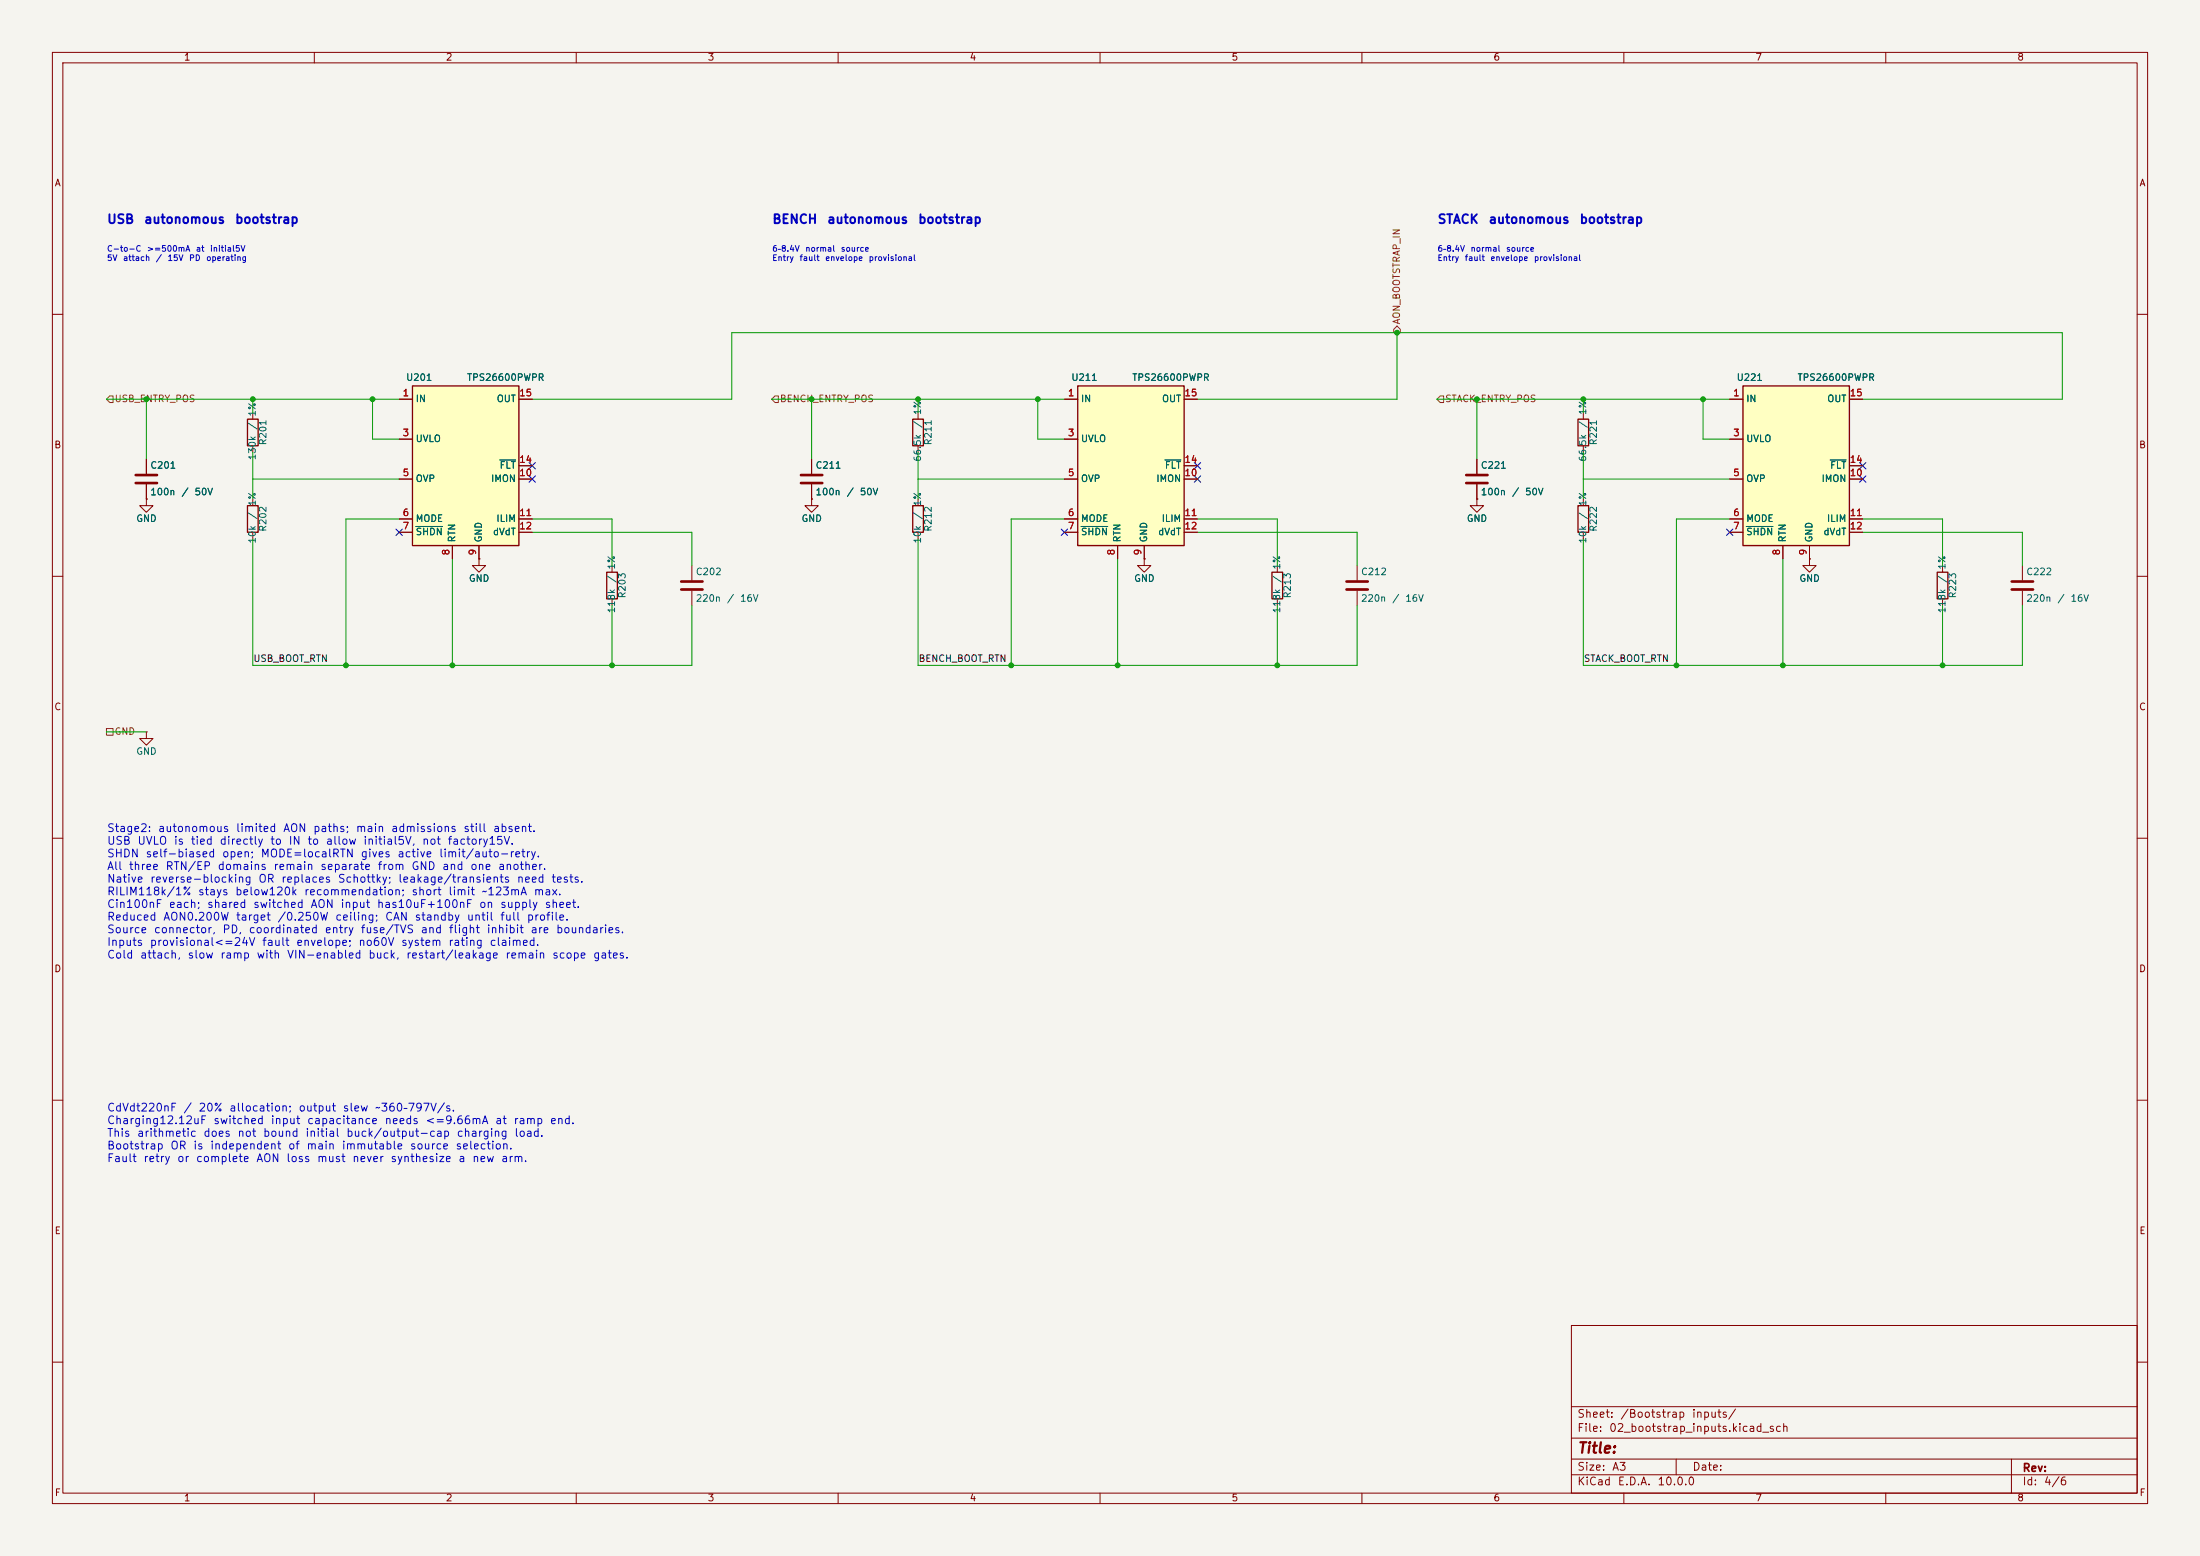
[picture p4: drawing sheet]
<svg xmlns="http://www.w3.org/2000/svg" width="420mm" height="297mm" viewBox="0 0 420 297" stroke-linecap="round" stroke-linejoin="round" font-family="sans-serif">
<path d="M0 0h420v297h-420z" fill="#f5f4ef" stroke="#f5f4ef" stroke-width=".19"/>
<g fill="none" stroke="#840000" stroke-width=".19">
<path d="M10 10h400v277h-400zM12 12h396v273h-396zM60 10v2M110 10v2M160 10v2M210 10v2M260 10v2M310 10v2M360 10v2M10 60h2M48.3 78.7v1.3M408 60h2"/>
<path d="M27.9 95.3v1.2h1.3l-1.3 1.3-1.2-1.3h1.2M27.9 95.3h.1M27.9 87.6v2.8M27.9 92.5v2.8M48.3 85.1v1.3M281.9 87.6v2.8M281.9 92.5v2.8M10 110h2M91.4 106.7v1.3h1.3l-1.3 1.2-1.2-1.2h1.2M91.4 106.7h.1M116.8 108v1.2M116.8 114.3v1.3"/>
<path d="M132.1 108v2.7M132.1 112.8v2.8M408 110h2M27.9 139.7v1.3h1.3l-1.3 1.2-1.2-1.2h1.2M27.9 139.7h.1M10 160h2M408 160h2M10 210h2M408 210h2M300 253h108v32h-108zM10 260h2M300 278.5h108"/>
<path d="M300 274.5h108M300 268.5h108M320 278.5v3M384 278.5v6.5M408 260h2M60 285v2M110 285v2M160 285v2M210 285v2M260 285v2M300 281.5h108M310 285v2"/>
<path d="M360 285v2"/>
</g>
<path d="M47.2 80h2.1v5.1h-2.1zM115.8 109.2h2.1v5.1h-2.1z" fill="none" stroke="#840000" stroke-width=".25"/>
<path d="M25.9 90.7h4.1M25.9 92.2h4.1M279.9 90.7h4.1M279.9 92.2h4.1M130 111h4.1M130 112.5h4.1" fill="none" stroke="#840000" stroke-width=".51"/>
<path d="M78.7 73.7h20.4v30.4h-20.4z" fill="#ffffc2"/>
<path d="M78.7 73.7h20.4v30.4h-20.4zM174.2 96.5h2.1v5.1h-2.1zM174.2 80h2.1v5.1h-2.1z" fill="none" stroke="#840000" stroke-width=".25"/>
<g fill="none" stroke="#840000" stroke-width=".19">
<path d="M76.2 76.2h2.5M99.1 76.2h2.5M175.3 78.7v1.3M76.2 83.8h2.5M76.2 91.4h2.5M76.2 99.1h2.5M99.1 91.4h2.5M99.1 99.1h2.5M99.1 88.9h2.5M154.9 95.3v1.2h1.3l-1.3 1.3-1.2-1.3h1.2M154.9 95.3h.1M154.9 87.6v2.8"/>
<path d="M154.9 92.5v2.8M175.3 85.1v1.3M175.3 95.3v1.2M76.2 101.6h2.5M86.4 104.1v2.6M91.4 104.1v2.6M99.1 101.6h2.5M175.3 101.6v1.3"/>
</g>
<path d="M95.4 87.8h3M79.4 100.5h5.1" fill="none" stroke="#006464" stroke-width=".19"/>
<path d="M152.9 90.7h4.1M152.9 92.2h4.1" fill="none" stroke="#840000" stroke-width=".51"/>
<path d="M205.7 73.7h20.4v30.4h-20.4z" fill="#ffffc2"/>
<path d="M205.7 73.7h20.4v30.4h-20.4zM47.2 96.5h2.1v5.1h-2.1zM242.8 109.2h2.1v5.1h-2.1z" fill="none" stroke="#840000" stroke-width=".25"/>
<g fill="none" stroke="#840000" stroke-width=".19">
<path d="M203.2 76.2h2.5M226.1 76.2h2.5M48.3 95.3v1.2M203.2 83.8h2.5M203.2 91.4h2.5M203.2 99.1h2.5M226.1 91.4h2.5M226.1 99.1h2.5M226.1 88.9h2.5M48.3 101.6v1.3M203.2 101.6h2.5M213.4 104.1v2.6"/>
<path d="M218.4 104.1v2.6M226.1 101.6h2.5M243.8 108v1.2M243.8 114.3v1.3M259.1 108v2.7M259.1 112.8v2.8"/>
</g>
<path d="M222.4 87.8h3M206.4 100.5h5.1" fill="none" stroke="#006464" stroke-width=".19"/>
<path d="M257 111h4.1M257 112.5h4.1" fill="none" stroke="#840000" stroke-width=".51"/>
<path d="M332.7 73.7h20.4v30.4h-20.4z" fill="#ffffc2"/>
<path d="M332.7 73.7h20.4v30.4h-20.4zM301.2 80h2.1v5.1h-2.1zM301.2 96.5h2.1v5.1h-2.1zM369.8 109.2h2.1v5.1h-2.1z" fill="none" stroke="#840000" stroke-width=".25"/>
<g fill="none" stroke="#840000" stroke-width=".19">
<path d="M76.2 76.2h2.5M99.1 76.2h2.5M203.2 76.2h2.5M226.1 76.2h2.5M302.3 78.7v1.3M330.2 76.2h2.5M353.1 76.2h2.5M27.9 95.3h.1M27.9 87.6v2.8M27.9 92.5v2.8M76.2 83.8h2.5M76.2 91.4h2.5"/>
<path d="M76.2 99.1h2.5M99.1 91.4h2.5M99.1 99.1h2.5M99.1 88.9h2.5M154.9 95.3h.1M154.9 87.6v2.8M154.9 92.5v2.8M203.2 83.8h2.5M203.2 91.4h2.5M203.2 99.1h2.5M226.1 91.4h2.5M226.1 99.1h2.5"/>
<path d="M226.1 88.9h2.5M281.9 95.3v1.2h1.3l-1.3 1.3-1.2-1.3h1.2M281.9 95.3h.1M281.9 87.6v2.8M281.9 92.5v2.8M302.3 85.1v1.3M302.3 95.3v1.2M330.2 83.8h2.5M330.2 91.4h2.5M330.2 99.1h2.5M353.1 91.4h2.5M353.1 99.1h2.5"/>
<path d="M353.1 88.9h2.5M76.2 101.6h2.5M86.4 104.1v2.6M91.4 106.7h.1M91.4 104.1v2.6M99.1 101.6h2.5M203.2 101.6h2.5M213.4 104.1v2.6M218.4 106.7v1.3h1.3l-1.3 1.2-1.2-1.2h1.2M218.4 106.7h.1M218.4 104.1v2.6M226.1 101.6h2.5"/>
<path d="M302.3 101.6v1.3M330.2 101.6h2.5M340.4 104.1v2.6M345.4 106.7v1.3h1.3l-1.3 1.2-1.2-1.2h1.2M345.4 106.7h.1M345.4 104.1v2.6M353.1 101.6h2.5M370.8 108v1.2M370.8 114.3v1.3M386.1 108v2.7M386.1 112.8v2.8"/>
</g>
<path d="M95.4 87.8h3M222.4 87.8h3M349.4 87.8h3M79.4 100.5h5.1M206.4 100.5h5.1M333.4 100.5h5.1" fill="none" stroke="#006464" stroke-width=".19"/>
<path d="M384 111h4.1M384 112.5h4.1" fill="none" stroke="#840000" stroke-width=".51"/>
<path d="M21 75.6h.6v1.2h-.6l-.7-.6zM148 75.6h.6v1.2h-.6l-.7-.6zM266.7 62.2l.6 .7v.6h-1.2v-.6zM275 75.6h.6v1.2h-.6l-.7-.6zM20.3 139.1h1.3v1.2h-1.3z" fill="none" stroke="#725600" stroke-width=".19"/>
<g fill="none" stroke="#009600" stroke-width=".19">
<path d="M20.3 76.2h55.9M27.9 76.2v11.4M48.3 76.2v2.5M71.1 76.2v7.6h5.1M101.6 76.2h38.1v-12.7h254v12.7h-38.1M147.3 76.2h55.9M154.9 76.2v11.4M175.3 76.2v2.5M198.1 76.2v7.6h5.1M266.7 63.5v12.7h-38.1M274.3 76.2h55.9M281.9 76.2v11.4"/>
<path d="M302.3 76.2v2.5M325.1 76.2v7.6h5.1M48.3 86.4v8.9M48.3 91.4h27.9M76.2 99.1h-10.2v27.9M101.6 99.1h15.2v8.9M175.3 91.4h27.9M175.3 86.4v8.9M203.2 99.1h-10.2v27.9M228.6 99.1h15.2v8.9M302.3 91.4h27.9M302.3 86.4v8.9"/>
<path d="M330.2 99.1h-10.2v27.9M355.6 99.1h15.2v8.9M48.3 102.9v24.1h83.8v-11.4M86.4 106.7v20.3M101.6 101.6h30.5v6.4M116.8 115.6v11.4M175.3 102.9v24.1h83.8v-11.4M213.4 106.7v20.3M228.6 101.6h30.5v6.4M243.8 115.6v11.4M302.3 102.9v24.1h83.8v-11.4M340.4 106.7v20.3"/>
<path d="M355.6 101.6h30.5v6.4M370.8 115.6v11.4M20.3 139.7h7.6"/>
</g>
<g fill="none" stroke="#000084" stroke-width=".19">
<path d="M101 90.8l1.2 1.2M101 88.3l1.2 1.2M102.2 90.8l-1.2 1.2M102.2 88.3l-1.2 1.2M228 88.3l1.2 1.2M228 90.8l1.2 1.2M229.2 88.3l-1.2 1.2M229.2 90.8l-1.2 1.2M355 88.3l1.2 1.2M355 90.8l1.2 1.2M356.2 88.3l-1.2 1.2M356.2 90.8l-1.2 1.2"/>
<path d="M75.6 101l1.2 1.2M76.8 101l-1.2 1.2M202.6 101l1.2 1.2M203.8 101l-1.2 1.2M329.6 101l1.2 1.2M330.8 101l-1.2 1.2"/>
</g>
<g fill="#009600" stroke="#009600" stroke-width=".19">
<circle cx="27.9" cy="76.2" r=".46"/>
<circle cx="66" cy="127" r=".46"/>
<circle cx="154.9" cy="76.2" r=".46"/>
<circle cx="175.3" cy="76.2" r=".46"/>
<circle cx="48.3" cy="76.2" r=".46"/>
<circle cx="71.1" cy="76.2" r=".46"/>
<circle cx="193" cy="127" r=".46"/>
<circle cx="243.8" cy="127" r=".46"/>
<circle cx="198.1" cy="76.2" r=".46"/>
<circle cx="213.4" cy="127" r=".46"/>
<circle cx="266.7" cy="63.5" r=".46"/>
<circle cx="320" cy="127" r=".46"/>
<circle cx="281.9" cy="76.2" r=".46"/>
<circle cx="302.3" cy="76.2" r=".46"/>
<circle cx="340.4" cy="127" r=".46"/>
<circle cx="370.8" cy="127" r=".46"/>
<circle cx="325.1" cy="76.2" r=".46"/>
<circle cx="116.8" cy="127" r=".46"/>
<circle cx="86.4" cy="127" r=".46"/>
</g>
<text font-size="2" fill="#840000" x="301" y="277.9">Title:</text>
<g font-size="1.7" fill="#0000c2">
<text x="20.3" y="43.1">USB</text>
<text x="27.4" y="43.1">autonomous</text>
<text x="44.8" y="43.1">bootstrap</text>
<text x="147.3" y="43.1">BENCH</text>
<text x="157.8" y="43.1">autonomous</text>
<text x="175.2" y="43.1">bootstrap</text>
<text x="274.3" y="43.1">STACK</text>
<text x="284.1" y="43.1">autonomous</text>
<text x="301.4" y="43.1">bootstrap</text>
</g>
<g font-size="1.5" fill="#0000c2">
<text x="20.3" y="159.2">Stage2:</text>
<text x="20.3" y="161.6">USB</text>
<text x="26.1" y="161.6">UVLO</text>
<text x="30" y="159.2">autonomous</text>
<text x="33.1" y="161.6">is</text>
<text x="36.3" y="161.6">tied</text>
<text x="41.8" y="161.6">directly</text>
<text x="44.9" y="159.2">limited</text>
<text x="51.5" y="161.6">to</text>
<text x="53.9" y="159.2">AON</text>
<text x="55" y="161.6">IN</text>
<text x="58.6" y="161.6">to</text>
<text x="59.7" y="159.2">paths;</text>
<text x="62.1" y="161.6">allow</text>
<text x="67.8" y="159.2">main</text>
<text x="69.2" y="161.6">initial5V,</text>
<text x="74.5" y="159.2">admissions</text>
<text x="80.5" y="161.6">not</text>
<text x="85.3" y="161.6">factory15V.</text>
<text x="88.3" y="159.2">still</text>
<text x="94" y="159.2">absent.</text>
<text x="20.3" y="164">SHDN</text>
<text x="20.3" y="166.4">All</text>
<text x="24.5" y="166.4">three</text>
<text x="27.7" y="164">self-biased</text>
<text x="31.5" y="166.4">RTN/EP</text>
<text x="41.4" y="166.4">domains</text>
<text x="42.3" y="164">open;</text>
<text x="49.6" y="164">MODE=localRTN</text>
<text x="52.1" y="166.4">remain</text>
<text x="61" y="166.4">separate</text>
<text x="68.7" y="164">gives</text>
<text x="72" y="166.4">from</text>
<text x="75.7" y="164">active</text>
<text x="78.4" y="166.4">GND</text>
<text x="83.7" y="164">limit/auto-retry.</text>
<text x="84.3" y="166.4">and</text>
<text x="89.7" y="166.4">one</text>
<text x="95" y="166.4">another.</text>
<text x="20.3" y="168.8">Native</text>
<text x="20.3" y="171.3">RILIM118k/1%</text>
<text x="20.3" y="173.7">Cin100nF</text>
<text x="28.5" y="168.8">reverse-blocking</text>
<text x="32.1" y="173.7">each;</text>
<text x="37.7" y="171.3">stays</text>
<text x="39.4" y="173.7">shared</text>
<text x="44.8" y="171.3">below120k</text>
<text x="48.2" y="173.7">switched</text>
<text x="49.2" y="168.8">OR</text>
<text x="53.6" y="168.8">replaces</text>
<text x="57.9" y="171.3">recommendation;</text>
<text x="59.2" y="173.7">AON</text>
<text x="64.4" y="168.8">Schottky;</text>
<text x="64.9" y="173.7">input</text>
<text x="71.8" y="173.7">has10uF+100nF</text>
<text x="75.9" y="168.8">leakage/transients</text>
<text x="78.4" y="171.3">short</text>
<text x="85.5" y="171.3">limit</text>
<text x="91.3" y="173.7">on</text>
<text x="91.8" y="171.3">~123mA</text>
<text x="95.4" y="173.7">supply</text>
<text x="98.5" y="168.8">need</text>
<text x="101.8" y="171.3">max.</text>
<text x="103.9" y="173.7">sheet.</text>
<text x="105.1" y="168.8">tests.</text>
<text x="20.3" y="176.1">Reduced</text>
<text x="20.3" y="178.5">Source</text>
<text x="29.3" y="178.5">connector,</text>
<text x="31" y="176.1">AON0.200W</text>
<text x="42.3" y="178.5">PD,</text>
<text x="44.9" y="176.1">target</text>
<text x="47.4" y="178.5">coordinated</text>
<text x="52.9" y="176.1">/0.250W</text>
<text x="61.9" y="178.5">entry</text>
<text x="63.9" y="176.1">ceiling;</text>
<text x="68.7" y="178.5">fuse/TVS</text>
<text x="73.4" y="176.1">CAN</text>
<text x="79" y="176.1">standby</text>
<text x="80.2" y="178.5">and</text>
<text x="85.6" y="178.5">flight</text>
<text x="89" y="176.1">until</text>
<text x="92.8" y="178.5">inhibit</text>
<text x="95.4" y="176.1">full</text>
<text x="100.4" y="176.1">profile.</text>
<text x="101.2" y="178.5">are</text>
<text x="106" y="178.5">boundaries.</text>
<text x="20.3" y="180.9">Inputs</text>
<text x="20.3" y="183.3">Cold</text>
<text x="26.6" y="183.3">attach,</text>
<text x="28.5" y="180.9">provisional&lt;=24V</text>
<text x="35.7" y="183.3">slow</text>
<text x="41.9" y="183.3">ramp</text>
<text x="48.9" y="183.3">with</text>
<text x="49.9" y="180.9">fault</text>
<text x="54.7" y="183.3">VIN-enabled</text>
<text x="56.4" y="180.9">envelope;</text>
<text x="68.3" y="180.9">no60V</text>
<text x="70.2" y="183.3">buck,</text>
<text x="76.5" y="180.9">system</text>
<text x="77.4" y="183.3">restart/leakage</text>
<text x="85.5" y="180.9">rating</text>
<text x="93.3" y="180.9">claimed.</text>
<text x="96.4" y="183.3">remain</text>
<text x="105.3" y="183.3">scope</text>
<text x="113.1" y="183.3">gates.</text>
<text x="20.3" y="212.5">CdVdt220nF</text>
<text x="20.3" y="214.9">Charging12.12uF</text>
<text x="34.9" y="212.5">/</text>
<text x="37.8" y="212.5">20%</text>
<text x="40.6" y="214.9">switched</text>
<text x="43.6" y="212.5">allocation;</text>
<text x="51.6" y="214.9">input</text>
<text x="56.9" y="212.5">output</text>
<text x="58.5" y="214.9">capacitance</text>
<text x="65.3" y="212.5">slew</text>
<text x="71.5" y="212.5">~360–797V/s.</text>
<text x="73.3" y="214.9">needs</text>
<text x="81.1" y="214.9">&lt;=9.66mA</text>
<text x="94.4" y="214.9">at</text>
<text x="97.9" y="214.9">ramp</text>
<text x="104.9" y="214.9">end.</text>
<text x="20.3" y="217.4">This</text>
<text x="20.3" y="219.8">Bootstrap</text>
<text x="26" y="217.4">arithmetic</text>
<text x="32.4" y="219.8">OR</text>
<text x="36.8" y="219.8">is</text>
<text x="38.7" y="217.4">does</text>
<text x="40" y="219.8">independent</text>
<text x="45.2" y="217.4">not</text>
<text x="50.1" y="217.4">bound</text>
<text x="54.9" y="219.8">of</text>
<text x="58.2" y="217.4">initial</text>
<text x="58.4" y="219.8">main</text>
<text x="65.1" y="219.8">immutable</text>
<text x="66" y="217.4">buck/output-cap</text>
<text x="78.1" y="219.8">source</text>
<text x="86.9" y="219.8">selection.</text>
<text x="87.1" y="217.4">charging</text>
<text x="98.1" y="217.4">load.</text>
<text x="20.3" y="222.2">Fault</text>
<text x="27.3" y="222.2">retry</text>
<text x="33.7" y="222.2">or</text>
<text x="37.3" y="222.2">complete</text>
<text x="48.8" y="222.2">AON</text>
<text x="54.5" y="222.2">loss</text>
<text x="60.4" y="222.2">must</text>
<text x="67.1" y="222.2">never</text>
<text x="74.4" y="222.2">synthesize</text>
<text x="87.4" y="222.2">a</text>
<text x="90" y="222.2">new</text>
<text x="95.5" y="222.2">arm.</text>
</g>
<g font-size="1.5" fill="#840000">
<text x="301" y="273.7">File:</text>
<text x="301" y="271">Sheet:</text>
<text x="307.1" y="273.7">02_bootstrap_inputs.kicad_sch</text>
<text x="309.2" y="271">/Bootstrap</text>
<text x="322.9" y="271">inputs/</text>
<text x="301" y="281.1">Size:</text>
<text x="307.6" y="281.1">A3</text>
<text x="323" y="281.1">Date:</text>
<text x="386" y="281.3">Rev:</text>
<text x="301" y="283.9">KiCad</text>
<text x="308.7" y="283.9">E.D.A.</text>
<text x="316.3" y="283.9">10.0.0</text>
<text x="386" y="283.9">Id:</text>
<text x="390.1" y="283.9">4/6</text>
</g>
<g font-size="1.3" fill="#840000">
<text x="35" y="11.9">1</text>
<text x="85" y="11.9">2</text>
<text x="135" y="11.9">3</text>
<text x="185" y="11.9">4</text>
<text x="235" y="11.9">5</text>
<text x="285" y="11.9">6</text>
<text x="335" y="11.9">7</text>
<text x="385" y="11.9">8</text>
<text x="10.3" y="35.9">A</text>
<text x="408.3" y="35.9">A</text>
<text x="10.3" y="85.9">B</text>
<text x="408.2" y="85.9">B</text>
<text x="10.3" y="135.9">C</text>
<text x="408.2" y="135.9">C</text>
<text x="10.3" y="185.9">D</text>
<text x="408.2" y="185.9">D</text>
<text x="10.3" y="235.9">E</text>
<text x="408.3" y="235.9">E</text>
<text x="10.3" y="285.9">F</text>
<text x="35" y="286.9">1</text>
<text x="85" y="286.9">2</text>
<text x="135" y="286.9">3</text>
<text x="185" y="286.9">4</text>
<text x="235" y="286.9">5</text>
<text x="285" y="286.9">6</text>
<text x="335" y="286.9">7</text>
<text x="385" y="286.9">8</text>
<text x="408.3" y="285.9">F</text>
</g>
<g font-size="1.3" fill="#725600">
<text x="267.6" y="62" transform="rotate(-90 267.6 62)">AON_BOOTSTRAP_IN</text>
<text x="21.8" y="77.1">USB_ENTRY_POS</text>
<text x="148.8" y="77.1">BENCH_ENTRY_POS</text>
<text x="275.8" y="77.1">STACK_ENTRY_POS</text>
<text x="21.8" y="140.6">GND</text>
</g>
<g font-size="1.3" fill="#a90000">
<text x="76.8" y="75.9">1</text>
<text x="99" y="75.9">15</text>
<text x="203.8" y="75.9">1</text>
<text x="226" y="75.9">15</text>
<text x="330.8" y="75.9">1</text>
<text x="353" y="75.9">15</text>
<text x="76.8" y="83.6">3</text>
<text x="203.8" y="83.6">3</text>
<text x="330.8" y="83.6">3</text>
<text x="99" y="88.6">14</text>
<text x="226" y="88.6">14</text>
<text x="353" y="88.6">14</text>
<text x="76.8" y="91.2">5</text>
<text x="99" y="91.2">10</text>
<text x="203.8" y="91.2">5</text>
<text x="226" y="91.2">10</text>
<text x="330.8" y="91.2">5</text>
<text x="353" y="91.2">10</text>
<text x="76.8" y="98.8">6</text>
<text x="76.8" y="101.3">7</text>
<text x="99" y="98.8">11</text>
<text x="99" y="101.3">12</text>
<text x="203.8" y="98.8">6</text>
<text x="203.8" y="101.3">7</text>
<text x="226" y="98.8">11</text>
<text x="226" y="101.3">12</text>
<text x="330.8" y="98.8">6</text>
<text x="330.8" y="101.3">7</text>
<text x="353" y="98.8">11</text>
<text x="353" y="101.3">12</text>
<text x="86.1" y="106.1" transform="rotate(-90 86.1 106.1)">8</text>
<text x="91.2" y="106.1" transform="rotate(-90 91.2 106.1)">9</text>
<text x="213.1" y="106.1" transform="rotate(-90 213.1 106.1)">8</text>
<text x="218.2" y="106.1" transform="rotate(-90 218.2 106.1)">9</text>
<text x="340.1" y="106.1" transform="rotate(-90 340.1 106.1)">8</text>
<text x="345.2" y="106.1" transform="rotate(-90 345.2 106.1)">9</text>
</g>
<g font-size="1.3" fill="#006464">
<text x="77.4" y="73">U201</text>
<text x="79.2" y="77.1">IN</text>
<text x="89" y="73">TPS26600PWPR</text>
<text x="94.7" y="77.1">OUT</text>
<text x="204.4" y="73">U211</text>
<text x="206.2" y="77.1">IN</text>
<text x="216" y="73">TPS26600PWPR</text>
<text x="221.7" y="77.1">OUT</text>
<text x="331.4" y="73">U221</text>
<text x="333.2" y="77.1">IN</text>
<text x="343" y="73">TPS26600PWPR</text>
<text x="348.7" y="77.1">OUT</text>
<text x="49.1" y="82.1" transform="rotate(-90 49.1 82.1)">/</text>
<text x="49.1" y="79.6" transform="rotate(-90 49.1 79.6)">1%</text>
<text x="176.1" y="81.8" transform="rotate(-90 176.1 81.8)">/</text>
<text x="176.1" y="79.3" transform="rotate(-90 176.1 79.3)">1%</text>
<text x="303.1" y="81.8" transform="rotate(-90 303.1 81.8)">/</text>
<text x="303.1" y="79.3" transform="rotate(-90 303.1 79.3)">1%</text>
<text x="28.6" y="89.8">C201</text>
<text x="49.1" y="87.9" transform="rotate(-90 49.1 87.9)">130k</text>
<text x="51.2" y="85.1" transform="rotate(-90 51.2 85.1)">R201</text>
<text x="79.2" y="84.7">UVLO</text>
<text x="95.3" y="89.8">FLT</text>
<text x="155.6" y="89.8">C211</text>
<text x="176.1" y="88.2" transform="rotate(-90 176.1 88.2)">66.5k</text>
<text x="178.2" y="85.1" transform="rotate(-90 178.2 85.1)">R211</text>
<text x="206.2" y="84.7">UVLO</text>
<text x="222.3" y="89.8">FLT</text>
<text x="282.6" y="89.8">C221</text>
<text x="303.1" y="88.2" transform="rotate(-90 303.1 88.2)">66.5k</text>
<text x="305.2" y="85.1" transform="rotate(-90 305.2 85.1)">R221</text>
<text x="333.2" y="84.7">UVLO</text>
<text x="349.3" y="89.8">FLT</text>
<text x="28.6" y="94.8">100n</text>
<text x="34.5" y="94.8">/</text>
<text x="37" y="94.8">50V</text>
<text x="79.2" y="92.3">OVP</text>
<text x="93.6" y="92.3">IMON</text>
<text x="155.6" y="94.8">100n</text>
<text x="161.5" y="94.8">/</text>
<text x="164" y="94.8">50V</text>
<text x="206.2" y="92.3">OVP</text>
<text x="220.6" y="92.3">IMON</text>
<text x="282.6" y="94.8">100n</text>
<text x="288.5" y="94.8">/</text>
<text x="291" y="94.8">50V</text>
<text x="333.2" y="92.3">OVP</text>
<text x="347.6" y="92.3">IMON</text>
<text x="25.9" y="99.9">GND</text>
<text x="49.1" y="99.2" transform="rotate(-90 49.1 99.2)">/</text>
<text x="49.1" y="96.7" transform="rotate(-90 49.1 96.7)">1%</text>
<text x="51.2" y="101.6" transform="rotate(-90 51.2 101.6)">R202</text>
<text x="79.2" y="99.9">MODE</text>
<text x="94.7" y="99.9">ILIM</text>
<text x="152.9" y="99.9">GND</text>
<text x="176.1" y="99.2" transform="rotate(-90 176.1 99.2)">/</text>
<text x="176.1" y="96.7" transform="rotate(-90 176.1 96.7)">1%</text>
<text x="178.2" y="101.6" transform="rotate(-90 178.2 101.6)">R212</text>
<text x="206.2" y="99.9">MODE</text>
<text x="221.7" y="99.9">ILIM</text>
<text x="279.9" y="99.9">GND</text>
<text x="303.1" y="99.2" transform="rotate(-90 303.1 99.2)">/</text>
<text x="303.1" y="96.7" transform="rotate(-90 303.1 96.7)">1%</text>
<text x="305.2" y="101.6" transform="rotate(-90 305.2 101.6)">R222</text>
<text x="333.2" y="99.9">MODE</text>
<text x="348.7" y="99.9">ILIM</text>
<text x="49.1" y="103.8" transform="rotate(-90 49.1 103.8)">10k</text>
<text x="79.2" y="102.5">SHDN</text>
<text x="87.2" y="103.6" transform="rotate(-90 87.2 103.6)">RTN</text>
<text x="92.3" y="103.6" transform="rotate(-90 92.3 103.6)">GND</text>
<text x="94" y="102.5">dVdT</text>
<text x="176.1" y="103.8" transform="rotate(-90 176.1 103.8)">10k</text>
<text x="206.2" y="102.5">SHDN</text>
<text x="214.2" y="103.6" transform="rotate(-90 214.2 103.6)">RTN</text>
<text x="219.3" y="103.6" transform="rotate(-90 219.3 103.6)">GND</text>
<text x="221" y="102.5">dVdT</text>
<text x="303.1" y="103.8" transform="rotate(-90 303.1 103.8)">10k</text>
<text x="333.2" y="102.5">SHDN</text>
<text x="341.2" y="103.6" transform="rotate(-90 341.2 103.6)">RTN</text>
<text x="346.3" y="103.6" transform="rotate(-90 346.3 103.6)">GND</text>
<text x="348" y="102.5">dVdT</text>
<text x="89.4" y="111.4">GND</text>
<text x="117.7" y="111.3" transform="rotate(-90 117.7 111.3)">/</text>
<text x="117.7" y="108.8" transform="rotate(-90 117.7 108.8)">1%</text>
<text x="132.7" y="110.1">C202</text>
<text x="216.4" y="111.4">GND</text>
<text x="244.7" y="111.3" transform="rotate(-90 244.7 111.3)">/</text>
<text x="244.7" y="108.8" transform="rotate(-90 244.7 108.8)">1%</text>
<text x="259.7" y="110.1">C212</text>
<text x="343.4" y="111.4">GND</text>
<text x="371.7" y="111.3" transform="rotate(-90 371.7 111.3)">/</text>
<text x="371.7" y="108.8" transform="rotate(-90 371.7 108.8)">1%</text>
<text x="386.7" y="110.1">C222</text>
<text x="117.7" y="117.2" transform="rotate(-90 117.7 117.2)">118k</text>
<text x="119.7" y="114.3" transform="rotate(-90 119.7 114.3)">R203</text>
<text x="132.7" y="115.2">220n</text>
<text x="138.7" y="115.2">/</text>
<text x="141.2" y="115.2">16V</text>
<text x="244.7" y="117.2" transform="rotate(-90 244.7 117.2)">118k</text>
<text x="246.7" y="114.3" transform="rotate(-90 246.7 114.3)">R213</text>
<text x="259.7" y="115.2">220n</text>
<text x="265.7" y="115.2">/</text>
<text x="268.2" y="115.2">16V</text>
<text x="371.7" y="117.2" transform="rotate(-90 371.7 117.2)">118k</text>
<text x="373.7" y="114.3" transform="rotate(-90 373.7 114.3)">R223</text>
<text x="386.7" y="115.2">220n</text>
<text x="392.7" y="115.2">/</text>
<text x="395.2" y="115.2">16V</text>
<text x="25.9" y="144.4">GND</text>
</g>
<g font-size="1.3" fill="#0f0f0f">
<text x="48.3" y="126.7">USB_BOOT_RTN</text>
<text x="175.3" y="126.7">BENCH_BOOT_RTN</text>
<text x="302.3" y="126.7">STACK_BOOT_RTN</text>
</g>
<g font-size="1.1" fill="#0000c2">
<text x="20.3" y="48.3">C-to-C</text>
<text x="20.3" y="50.1">5V</text>
<text x="23.4" y="50.1">attach</text>
<text x="27.9" y="48.3">&gt;=500mA</text>
<text x="29.6" y="50.1">/</text>
<text x="31.9" y="50.1">15V</text>
<text x="36" y="50.1">PD</text>
<text x="37.3" y="48.3">at</text>
<text x="39.3" y="50.1">operating</text>
<text x="40" y="48.3">initial5V</text>
<text x="147.3" y="48.3">6–8.4V</text>
<text x="147.3" y="50.1">Entry</text>
<text x="152.5" y="50.1">fault</text>
<text x="153.6" y="48.3">normal</text>
<text x="157.4" y="50.1">envelope</text>
<text x="160.4" y="48.3">source</text>
<text x="165.7" y="50.1">provisional</text>
<text x="274.3" y="48.3">6–8.4V</text>
<text x="274.3" y="50.1">Entry</text>
<text x="279.5" y="50.1">fault</text>
<text x="280.6" y="48.3">normal</text>
<text x="284.4" y="50.1">envelope</text>
<text x="287.4" y="48.3">source</text>
<text x="292.7" y="50.1">provisional</text>
</g>
</svg>
